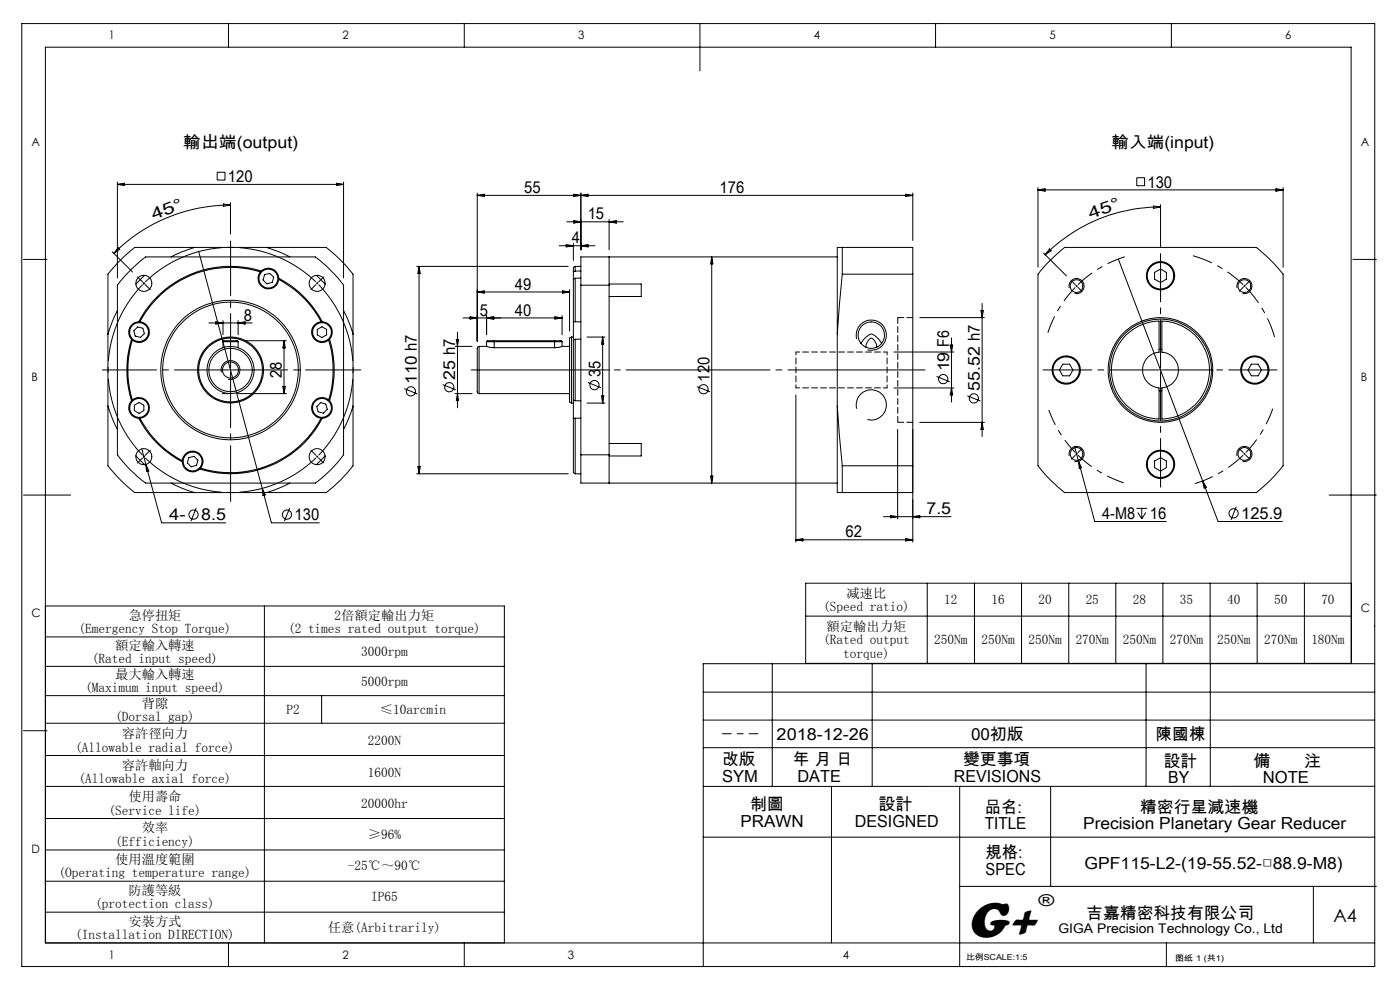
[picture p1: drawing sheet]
<svg xmlns="http://www.w3.org/2000/svg" width="297mm" height="210mm" viewBox="0 0 297 210" stroke-linecap="round" stroke-linejoin="round" font-family="sans-serif">
<g fill="none" stroke="#000" stroke-width=".21">
<path d="M4.6 5h287v200h-287zM48.5 5v5M98.5 5v5M148.5 5v10M198.5 5v5M248.5 5v5M24.9 38.6v20.4M24.9 39.1h48M24.9 39.1l1.5-.2v.5zM46.1 36.5h1.6v1.7h-1.6zM71.4 38.9l1.5 .2-1.5 .3zM72.9 38.6v20.4"/>
<path d="M220.2 39.8v16.9M241.2 37.7h1.6v1.7h-1.6zM272.2 39.8v16.9M5 55h5M23.8 53.4l4.3 4.3M25 52.5l.4 .4-1.2 .9zM27.7 57.3l3.2-2.8h36a30.2 30.2 0 0 1 6 6v36a27.9 27.9 0 0 1-6 6h-36a27.9 27.9 0 0 1-6-6v-36zM30.4 60l.3 .2M30.7 60l-.3 .2M30.7 58.4l-1.9 1.9M41.3 52.5l-2.7 .9-2.3 1.1M41.3 52.5h-12.7a36 36 0 0 0-5.7 5.7v12.7"/>
<path d="M41.3 52.5h15.3M42.2 53.4l13.4 50.2M47.4 43.3l1.5 .2-1.5 .3zM48.9 43.5a35 35 0 0 0-24.7 10.3M48.9 43v6.7M55.2 57.7a21.8 21.8 0 0 0-25.5 10.6M55.2 57.7a2.2 2.2 0 0 0 .9 3.4 2.2 2.2 0 0 0 3-1.8M55.4 57.5a22 22 0 0 0-26 10.8M55.4 57.5a2.2 2.2 0 0 1 2.4-.4 2.2 2.2 0 0 1 1.3 1.9M55.4 57.5l-.2 .2M56.1 58.3l1.1-.3 .9 .8-.4 1.1-1.1 .3-.8-.8zM56.6 52.5l2.6 .9 2.3 1.1"/>
<path d="M56.6 52.5h12.6a32.5 32.5 0 0 1 5.7 5.7v12.7M59.1 59.3a21.8 21.8 0 0 1 9 9M59.1 59a21.9 21.9 0 0 1 9.3 9.3M59.1 59v.3M67.1 58.4l1.9 1.9M88.4 56.5h32.1M88.9 56.5v44M88.9 56.5l.2 1.5h-.4zM101.2 40.9v31.5M101.2 41.4l1.5-.2v.5zM118.6 52.1h7.6M120.1 51.9l1.5 .2-1.5 .3z"/>
<path d="M120.2 47.1h12M121.6 51.6v3.6M121.6 57.7v1.6M121.7 41.2l1.5 .2-1.5 .3zM121.7 46.8l1.5 .3-1.5 .2zM122 59v9.3M122 59l-.4 .3v9M122 56.5v1M122 56.5l-.4 .2v1M122 56.5h1.2M122 59h1.2M122 57.5l-.4 .2"/>
<path d="M122 57.5h1.2M123.2 40.9v12.1M123.2 41.4l1.5-.2v.5zM123.2 52.1l1.5-.2v.5zM129.2 54.5v6M129.2 46.6v6.4M129.2 47.1l1.5-.3v.5zM151 54.5v48M151 54.5l.2 1.5h-.5zM177.6 54.5h-54.4v6M178.7 58.2l-1.1 12.7M178.7 52.5v5.7"/>
<path d="M178.7 52.5h14.9v5.7M178.7 52.5h-1.1v18.4M178.7 58.2h14.9M192.1 41.2l1.5 .2-1.5 .3zM193.6 40.9v10.1M193.6 41.4h-92.4M193.6 58.2v56.8M220.2 40.3h52M220.2 40.3l1.5-.3v.6zM221.4 53.7l4.8 4.8M222.6 52.8l.4 .4-1.3 .8zM222.8 55.2l3-2.7h40.7a36 36 0 0 1 5.7 5.7v40.6a32.5 32.5 0 0 1-5.7 5.7h-40.7a30.7 30.7 0 0 1-5.6-5.7v-40.6z"/>
<path d="M237.2 55l21.2 55.6h13.7M244.7 43.7l1.5 .2-1.5 .3zM244.9 57.8l1.3-.7 1.2 .7v1.4l-1.2 .7-1.3-.7zM246.2 43.9a34.4 34.4 0 0 0-24.5 10.1M246.2 43.4v8.9M270.7 40l1.5 .3-1.5 .3zM287 55h5M22.9 70.9v15.2M24.9 65.9l-1.1 2.2-.9 2.8M27.9 72a22.1 22.1 0 0 0 0 13M27.9 72l.2 .1M28.1 72.1a21.6 21.6 0 0 0 0 12.7"/>
<path d="M29.2 69.3l1.1 .3 .3 1.2-.8 .8-1.1-.3-.3-1.1zM29.4 68.3a2.21 2.21 0 0 0-1.9 1.3 2.21 2.21 0 0 0 .4 2.4M29.4 68.3h.3M29.7 68.3a2.2 2.2 0 0 1 1.8 3 2.2 2.2 0 0 1-3.4 .8M44.3 68.5h9.2M45.8 68.3l1.5 .2-1.5 .2zM47 79a2 2 0 0 1 1.7-2.5 2 2 0 0 1 2.2 2.2 2 2 0 0 1-2.5 1.7M47.3 72.5l.2-.2h2.8l.2 .2M47.3 72.5h3.2M47.3 68v3M47.3 72.5v1.3M50.5 68v3"/>
<path d="M50.5 72.5v1.3M50.5 68.5l1.5-.2v.4zM51.8 72.3h9M60.3 72.3v11.2M60.3 72.3l.2 1.5h-.5zM67.3 69.9l1-.6 1 .6v1.1l-1 .6-1-.6zM68.1 68.3a2.2 2.2 0 0 0-1.8 3 2.2 2.2 0 0 0 3.4 .8M68.1 68.3h.3M68.4 68.3a2.21 2.21 0 0 1 1.9 1.3 2.21 2.21 0 0 1-.4 2.4M69.7 72.1a21.6 21.6 0 0 1 0 12.7M69.9 72a22.1 22.1 0 0 1 0 13M69.9 72l-.2 .1"/>
<path d="M72.9 65.9l1 2.2 1 2.8M74.9 70.9v15.2M96.6 73.5h3.6M96.8 72h.5l-.3 1.5zM97 70.5v16M98.2 67.4h21M99.7 67.2l1.5 .2-1.5 .3zM101.2 61.9l1.5-.2v.5zM101.2 61.9h19.6M101.6 73.5l-.4 .3v9.4l.4 .3M101.6 73.5v10M101.6 73.5h1.6"/>
<path d="M103.2 67.4l1.5-.2v.5zM103.2 66.9v4.1M103.2 73.5l1.6 .3M103.2 72.5h1.6M103.2 72.5v1M104.8 72.3h-1.4l-.2 .2M104.8 72.3v.2M104.8 72.3h12.9M104.8 73.8h12.9M104.8 72.5v1.3M104.8 72.5h12.9M117.7 72.3h1.3l.2 .2"/>
<path d="M117.7 72.3v.2M117.7 72.5h1.5M117.7 72.5v1.3M117.7 67.2l1.5 .2-1.5 .3zM119.2 73.5l-1.5 .3M119.2 66.9v4.1M119.2 72.5v1M119.2 73.5h1.6M119.3 61.7l1.5 .2-1.5 .3zM120.8 61.4v8.8M121.2 71.5v14M121.2 71.5l-.4 .2v13.6l.4 .2"/>
<path d="M121.2 71.5h.4M121.6 72.1v12.7M121.6 68.3v3.8M121.6 68.3h1.6M122 72v13M122 72h1.2M122 72l-.4 .1M123.2 60.5v36M123.2 60.5h6M124.5 71.5h3.8M127.8 71.5v14M127.8 71.5l.3 1.5h-.5z"/>
<path d="M129.2 60.2h6.8v2.7h-6.8M129.2 60.5v36M177.6 70.9v15.2M181.8 71.9a3.2 3.2 0 0 1 2.8-4 3.2 3.2 0 0 1 3.4 3.5 3.2 3.2 0 0 1-4 2.8M182.6 72.8l1.1-1.3a1.45 1.45 0 0 1 1.2-.6h.2a4.3 4.3 0 0 1 1.9 1.9M183.7 73.7a1.7 1.7 0 0 1 1.3-2l.2 .3a2.24 2.24 0 0 1 .8 1.7M189.7 74.7h12.7M195.1 67.4h13.7M198.7 79.9l2.8 1.1M201.6 73.2h.5l-.2 1.5zM201.9 71.7v13.6M208.1 65.9h.5l-.2 1.5z"/>
<path d="M208.4 64.4v28.2M225.5 77.2h1.4l.7 1.3-.7 1.2h-1.4l-.7-1.2zM226.8 61.1a1.6 1.6 0 0 1 1.4-2 1.6 1.6 0 0 1 1.8 1.7 1.6 1.6 0 0 1-2 1.4M228.2 60.5l.3 .3M228.5 60.5l-.3 .3M238.9 71.1a10.3 10.3 0 0 1 7-3v6.6a3.8 3.8 0 0 0-3.5 3.8 3.8 3.8 0 0 0 3.5 3.8v6.6a10.4 10.4 0 0 1-9.4-6.6 10.4 10.4 0 0 1 2.4-11.2zM245.9 74.1h.6M246.5 68.1a10.4 10.4 0 0 1 10.1 10.4 10.4 10.4 0 0 1-10.1 10.4v-6.6a3.8 3.8 0 0 0 3.5-3.8 3.8 3.8 0 0 0-3.5-3.8zM262.4 61.1a1.6 1.6 0 0 1 1.4-2 1.6 1.6 0 0 1 1.8 1.7 1.6 1.6 0 0 1-2 1.4M265.5 77.2h1.4l.7 1.3-.7 1.2h-1.4l-.7-1.2zM22.9 86.1l.9 2.7 1.1 2.3M22.9 86.1v12.7a32.5 32.5 0 0 0 5.7 5.7h12.7"/>
<path d="M27.9 85a2.2 2.2 0 0 0-.4 2.4 2.2 2.2 0 0 0 1.9 1.3M28.1 84.8a2.2 2.2 0 0 1 3.4 .9 2.2 2.2 0 0 1-1.8 3M28.1 84.8l-.2 .2M28.5 86l1-.6 1 .6v1.1l-1 .6-1-.6zM28.8 96.7l1.9 1.9M29.4 88.7a21.9 21.9 0 0 0 9.3 9.3M29.4 88.7h.3M29.7 88.7a21.8 21.8 0 0 0 9 9M30.1 95.2l.8 3.3M30.9 98.5l3.4 12.4h13.6M30.9 98.5l.7 1.4-.5 .1zM38.7 97.7a2.2 2.2 0 0 1 3-1.8 2.2 2.2 0 0 1 .8 3.4"/>
<path d="M38.7 98a2.2 2.2 0 0 0 1.3 1.9 2.2 2.2 0 0 0 2.4-.4M38.7 97.7v.3M40 97.1l1.2-.3 .8 .8-.3 1.1-1.1 .3-.8-.8zM42.5 99.3l-.1 .2M47.2 83.5h1.7M50.4 83.5h10.4M60 82h.5l-.2 1.5zM68 85.4l1.1 .3 .3 1.1-.8 .9-1.1-.4-.3-1.1zM68.1 88.7a21.8 21.8 0 0 1-25.6 10.6M68.1 88.7h.3M68.4 88.7a22 22 0 0 1-26 10.8M69 96.7l-1.9 1.9"/>
<path d="M69.7 84.8a2.2 2.2 0 0 0-3.4 .9 2.2 2.2 0 0 0 1.8 3M69.7 84.8l.2 .2M69.9 85a2.2 2.2 0 0 1 .4 2.4 2.2 2.2 0 0 1-1.9 1.3M74.9 86.1l-1 2.7-1 2.3M74.9 86.1v12.7a29.5 29.5 0 0 1-5.7 5.7h-12.6M85.8 82.4l2.7 1.2M88.7 99h.4l-.2 1.5zM93.9 81.6l2.8 1.1M96.6 83.5h3.6M97 83.5l.3 1.5h-.5zM101.6 83.5h19.2M121.2 85.5h.4"/>
<path d="M121.6 84.8v3.9M121.6 88.7v11.6l.4 .2M121.6 84.8l.4 .2M121.6 88.7h1.6M122 88.7v11.8M122 85h1.2M123.2 96.5v6h54.4M123.2 96.5h6M124.5 85.5h3.8M124.7 81.1l2.8 1.2M127.6 84h.5l-.3 1.5zM129.2 94.1h6.8v2.6h-6.8"/>
<path d="M129.2 96.5v6M147.8 82l2.8 1.1M168.8 83.8v31.2M177.6 86.1l1.1 12.7M177.6 86.1v18.4h1.1M178.7 98.8h14.9v5.7h-14.9M178.7 98.8v5.7M181.8 86.7a3.2 3.2 0 0 1 2.8-4 3.2 3.2 0 0 1 3.4 3.5 3.2 3.2 0 0 1-4 2.8M189.7 82.3h12.7M190.4 91.1v19M195.1 89.6h13.7M201.9 82.3l.2 1.5h-.5z"/>
<path d="M205.2 84l2.8 1.1M208.4 89.6l.2 1.5h-.5zM226.8 96.7a1.6 1.6 0 0 1 1.4-2 1.6 1.6 0 0 1 1.8 1.7 1.6 1.6 0 0 1-2 1.5M228 94.7l.8 3.2M228.8 97.9l3.4 12.7h15.2M228.8 97.9l.6 1.3-.4 .2zM244.9 97.8l1.3-.7 1.2 .7v1.4l-1.2 .7-1.3-.7zM245.9 82.9h.6M262.4 96.7a1.6 1.6 0 0 1 1.4-2 1.6 1.6 0 0 1 1.8 1.7 1.6 1.6 0 0 1-2 1.5M5 105h10M36.3 102.5l2.3 1 2.7 1M41.3 104.5h15.3"/>
<path d="M41.6 107.8l-1.1 2.8M55.6 103.6l2 7.3h10.1M55.6 103.6l.7 1.4-.5 .1zM61.5 107.8l-1.2 2.8M61.5 102.5l-2.3 1-2.6 1M88.4 100.5h32.1M122 100.5h1.2M150.7 101h.5l-.2 1.5zM168.8 114.5h24.8M168.8 114.5l1.5-.2v.5zM187.4 109.6h14.4M188.9 109.4l1.5 .2-1.5 .2z"/>
<path d="M192.1 114.3l1.5 .2-1.5 .3zM193.6 109.6l1.5-.2v.4zM241.1 107.8h2.2M241.4 108.7l.8 1.4M242.2 107.8v2.3M243.1 108.7l-.9 1.4M255.1 102l.8 1.4-.5 .1zM262.3 107.5l-1.1 2.8M282 105h10M9.6 135.1h97.4M9.6 128.5h97.4v71.5M56.1 128.5v71.5"/>
<path d="M170.9 123.7h115.8v17h-115.8zM170.9 130.7h115.8M196.7 123.7v17M206.7 123.7v17M216.7 123.7v17M226.7 123.7v17M236.7 123.7v17M246.7 123.7v17M256.7 123.7v17M266.7 123.7v17M276.7 123.7v17M5 155h5"/>
<path d="M9.6 141.3h97.4M9.6 147.6h97.4M9.6 153.4h97.4M68.2 147.6v5.8M149.2 152.7h142.4M149.2 146.8h142.4M149.2 158.6h142.4M163.8 140.8v26M185 140.8v26M243.1 140.8v26M256.8 140.8v26M286.6 140.8v-130.8h-277v190h282"/>
<path d="M291.6 140.8h-142.4v64.2M9.6 160.3h97.4M9.6 166.8h97.4M9.6 173.6h97.4M149.2 177.6h142.4M176.4 166.8v33.2M203.6 166.8v38.2M222.9 166.8v21.2M291.6 166.8h-142.4M9.6 180.3h97.4M9.6 186.9h97.4M9.6 193.5h97.4"/>
<path d="M203.6 188h88.4M278.6 188v12M48.5 200v5M98.5 200v5M247.4 200v5"/>
<circle cx="56.9" cy="59.1" r="2"/>
<circle cx="246.2" cy="58.5" r="2.79"/>
<circle cx="246.2" cy="58.5" r="3"/>
<circle cx="29.5" cy="70.4" r="2"/>
<circle cx="30.5" cy="60.1" r="1.7"/>
<circle cx="48.9" cy="78.5" r="1.7"/>
<circle cx="48.9" cy="78.5" r="14.4"/>
<circle cx="48.9" cy="78.5" r="5"/>
<circle cx="48.9" cy="78.5" r="6.8"/>
<circle cx="48.9" cy="78.5" r="4.6"/>
<circle cx="48.9" cy="78.5" r="14.8"/>
<circle cx="48.9" cy="78.5" r="7"/>
<circle cx="67.3" cy="60.1" r="1.7"/>
<circle cx="68.3" cy="70.4" r="2"/>
<circle cx="184.8" cy="71.1" r="2.79"/>
<circle cx="226.2" cy="78.5" r="2.79"/>
<circle cx="226.2" cy="78.5" r="3"/>
<circle cx="228.4" cy="60.7" r="1.35"/>
<circle cx="246.2" cy="78.5" r="11.1"/>
<circle cx="246.2" cy="78.5" r="10.8"/>
<circle cx="264" cy="60.7" r="1.36"/>
<circle cx="266.2" cy="78.5" r="2.81"/>
<circle cx="266.2" cy="78.5" r="3"/>
<circle cx="29.5" cy="86.5" r="2"/>
<circle cx="30.5" cy="96.9" r="1.69"/>
<circle cx="40.9" cy="97.9" r="2"/>
<circle cx="67.3" cy="96.9" r="1.69"/>
<circle cx="68.3" cy="86.5" r="2.01"/>
<circle cx="87.2" cy="83" r=".97"/>
<circle cx="95.3" cy="82.1" r=".98"/>
<circle cx="126.1" cy="81.7" r=".98"/>
<circle cx="149.3" cy="82.6" r=".98"/>
<circle cx="200.1" cy="80.4" r=".99"/>
<circle cx="206.6" cy="84.5" r=".98"/>
<circle cx="228.4" cy="96.3" r="1.34"/>
<circle cx="246.2" cy="98.5" r="2.8"/>
<circle cx="246.2" cy="98.5" r="3"/>
<circle cx="264" cy="96.3" r="1.35"/>
<circle cx="41.1" cy="109.2" r=".98"/>
<circle cx="60.9" cy="109.2" r=".97"/>
<circle cx="261.7" cy="108.9" r=".98"/>
</g>
<path d="M228.1 61a25.2 25.2 0 0 0-5.8 9.6M228.7 96.6a25.2 25.2 0 0 0 9.7 5.8" fill="none" stroke="#000" stroke-width=".21" stroke-dasharray="30.5 1.3 1.3 1.3" stroke-dashoffset="26.7" stroke-linecap="butt"/>
<path d="M228.7 60.4a25.2 25.2 0 0 1 9.9-5.9" fill="none" stroke="#000" stroke-width=".21" stroke-dasharray="30.5 1.3 1.3 1.3" stroke-dashoffset="26.5" stroke-linecap="butt"/>
<path d="M67.3 60.1l-.1-.2M67.3 60.1l.1 .1M264 60.7l-.1-.2M264 60.7l.2 .1M30.5 96.9l.2 .1M30.5 96.9l-.1-.2M67.3 96.9l.1-.2M67.3 96.9l-.1 .1M228.4 96.3l.1 .1M228.4 96.3l-.1-.2M264 96.3l.2-.2M264 96.3l-.1 .1" fill="none" stroke="#000" stroke-width=".21" stroke-dasharray="30.5 1.3 1.3 1.3" stroke-linecap="butt"/>
<path d="M263.7 60.4a25.2 25.2 0 0 0-10.6-6.2M264.3 61a25.2 25.2 0 0 1 6.1 10.5" fill="none" stroke="#000" stroke-width=".21" stroke-dasharray="30.5 1.3 1.3 1.3" stroke-dashoffset="26.2" stroke-linecap="butt"/>
<path d="M264.3 96a25.2 25.2 0 0 0 5.7-9.3" fill="none" stroke="#000" stroke-width=".21" stroke-dasharray="30.5 1.3 1.3 1.3" stroke-dashoffset="26.9" stroke-linecap="butt"/>
<path d="M263.7 96.6a25.2 25.2 0 0 1-10.2 6" fill="none" stroke="#000" stroke-width=".21" stroke-dasharray="30.5 1.3 1.3 1.3" stroke-dashoffset="26.4" stroke-linecap="butt"/>
<path d="M228.1 96a25.2 25.2 0 0 1-5.6-9" fill="none" stroke="#000" stroke-width=".21" stroke-dasharray="30.5 1.3 1.3 1.3" stroke-dashoffset="27" stroke-linecap="butt"/>
<path d="M67 59.8a26 26 0 0 0-36.2 0M30.3 60.4a26 26 0 0 0 0 36.2M30.8 97.1a26 26 0 0 0 36.2 0M67.6 96.6a26 26 0 0 0 0-36.2" fill="none" stroke="#000" stroke-width=".21" stroke-dasharray="30.5 1.3 1.3 1.3" stroke-dashoffset="12.4" stroke-linecap="butt"/>
<path d="M100 78.5h96.2" fill="none" stroke="#000" stroke-width=".21" stroke-dasharray="30.5 1.3 1.3 1.3" stroke-dashoffset="1.4"/>
<path d="M153.3 155.6h7.5" fill="none" stroke="#000" stroke-width=".21" stroke-dasharray="30.5 1.3 1.3 1.3" stroke-dashoffset="28.6"/>
<path d="M190.5 67.4v22.2M193.7 67.4h-3.2M190.5 89.6h3.2" fill="none" stroke="#000" stroke-width=".21" stroke-dasharray="1.3 .6"/>
<path d="M168.9 82.3v-7.6M188.2 82.3v-7.6" fill="none" stroke="#000" stroke-width=".21" stroke-dasharray="1.3 .6" stroke-dashoffset=".6"/>
<path d="M188.2 74.7h-19.3M168.9 82.3h19.3" fill="none" stroke="#000" stroke-width=".21" stroke-dasharray="1.3 .6" stroke-dashoffset=".5"/>
<g fill="none" stroke="#000" stroke-width=".21" stroke-dasharray="30.5 1.3 1.3 1.3">
<path d="M30.3 59.8l-1.1-1.1M67.6 59.8l1-1.1M30.8 60.4l1.1 1M48.9 78.5v-.2M48.9 78.5h-.2M48.9 78.5v.2M48.9 78.5h.2M67 60.4l-1 1M67.3 60.1l.1-.2M67.3 60.1l-.1 .1M228.1 60.4l-.8-.8M228.7 61l.8 .8"/>
<path d="M246.2 78.5v-.2M246.2 78.5h-.2M246.2 78.5v.2M246.2 78.5h.2M263.7 61l-.8 .8M264 60.7l.2-.2M264 60.7l-.1 .1M264.3 60.4l.8-.8M30.3 97.1l-1.1 1.1M30.5 96.9l-.1 .1M30.5 96.9l.2-.2M30.8 96.6l1.1-1.1"/>
<path d="M67 96.6l-1-1.1M67.3 96.9l.1 .1M67.3 96.9l-.1-.2M67.6 97.1l1 1.1M228.1 96.6l-.8 .8M228.4 96.3l-.1 .1M228.4 96.3l.1-.2M228.7 96l.8-.8M263.7 96l-.8-.8M264 96.3l.2 .1M264 96.3l-.1-.2M264.3 96.6l.8 .8"/>
</g>
<path d="M246.2 78.1v-24.3M246.2 78.9v24.4M246.6 78.5h24.3" fill="none" stroke="#000" stroke-width=".21" stroke-dasharray="30.5 1.3 1.3 1.3" stroke-dashoffset="20.2"/>
<path d="M245.8 78.5h-24.5" fill="none" stroke="#000" stroke-width=".21" stroke-dasharray="30.5 1.3 1.3 1.3" stroke-dashoffset="20.1"/>
<path d="M48.9 78.1v-27" fill="none" stroke="#000" stroke-width=".21" stroke-dasharray="30.5 1.3 1.3 1.3" stroke-dashoffset="18.9"/>
<path d="M48.5 78.5h-26.8" fill="none" stroke="#000" stroke-width=".21" stroke-dasharray="30.5 1.3 1.3 1.3" stroke-dashoffset="19"/>
<path d="M48.9 78.9v27.5" fill="none" stroke="#000" stroke-width=".21" stroke-dasharray="30.5 1.3 1.3 1.3" stroke-dashoffset="18.6"/>
<path d="M49.3 78.5h27.2" fill="none" stroke="#000" stroke-width=".21" stroke-dasharray="30.5 1.3 1.3 1.3" stroke-dashoffset="18.8"/>
<text font-size="11" x="205.1" y="198.7">G+</text>
<text font-size="3.9" x="282.9" y="195.5">A4</text>
<g font-size="3.5">
<text x="38.9" y="31.4">輸出端(output)</text>
<text x="235.8" y="31.4">輸入端(input)</text>
<text x="48.4" y="38.6">120</text>
<text x="111.2" y="40.9">55</text>
<text x="152.7" y="40.9">176</text>
<text x="243.4" y="39.8">130</text>
<text x="32.6" y="46.8" transform="rotate(-22 32.6 46.8)">4 5 °</text>
<text x="124.7" y="46.6">15</text>
<text x="231.3" y="46.5" transform="rotate(-19 231.3 46.5)">4 5 °</text>
<text x="121.3" y="51.6">4</text>
<text x="109.2" y="61.4">49</text>
<text x="51.7" y="68">8</text>
<text x="101.8" y="66.9">5</text>
<text x="109.2" y="66.9">40</text>
<text x="201.4" y="73.5" transform="rotate(-90 201.4 73.5)">F6</text>
<text x="59.8" y="80.2" transform="rotate(-90 59.8 80.2)">28</text>
<text x="88.4" y="81.4" transform="rotate(-90 88.4 81.4)">110 h7</text>
<text x="96.6" y="80.5" transform="rotate(-90 96.6 80.5)">25 h7</text>
<text x="127.4" y="80.1" transform="rotate(-90 127.4 80.1)">35</text>
<text x="150.5" y="80.9" transform="rotate(-90 150.5 80.9)">120</text>
<text x="201.4" y="78.8" transform="rotate(-90 201.4 78.8)">19</text>
<text x="207.9" y="82.9" transform="rotate(-90 207.9 82.9)">55.52 h7</text>
<text x="35.9" y="110.4">4-</text>
<text x="42.7" y="110.4">8.5</text>
<text x="62.5" y="110.4">130</text>
<text x="179.4" y="114">62</text>
<text x="196.5" y="109.1">7.5</text>
<text x="233.8" y="110.1">4-M8</text>
<text x="244" y="110.1">16</text>
<text x="263.3" y="110.1">125.9</text>
<text x="164.8" y="157">2018-12-26</text>
<text x="206" y="157">00初版</text>
<text x="245.2" y="157">陳國棟</text>
<text x="153.2" y="162.3">改版</text>
<text x="153.2" y="165.8">SYM</text>
<text x="168.2" y="162.3">年 月 日</text>
<text x="169.2" y="165.8">DATE</text>
<text x="202.4" y="165.8">REVISIONS</text>
<text x="204.3" y="162.3">變更事項</text>
<text x="246.9" y="162.6">設計</text>
<text x="247.9" y="166.1">BY</text>
<text x="265.9" y="162.6">備</text>
<text x="267.9" y="166.1">NOTE</text>
<text x="276.6" y="162.6">注</text>
<text x="159.1" y="171.9">制圖</text>
<text x="186.4" y="171.9">設計</text>
<text x="208.9" y="172.4">品名:</text>
<text x="241.8" y="172.4">精密行星減速機</text>
<text x="157.1" y="175.4">PRAWN</text>
<text x="181.3" y="175.4">DESIGNED</text>
<text x="208.9" y="175.9">TITLE</text>
<text x="229.8" y="175.9">Precision Planetary Gear Reducer</text>
<text x="209.1" y="182.1">規格:</text>
<text x="209.1" y="185.6">SPEC</text>
<text x="230.1" y="184.3">GPF115-L2-(19-55.52-□88.9-M8)</text>
<text x="220.3" y="192.2">®</text>
<text x="230.5" y="194.8">吉嘉精密科技有限公司</text>
</g>
<g font-size="2.8">
<text x="27.2" y="131.4">急停扭矩</text>
<text x="71" y="131.4">2倍額定輸出力矩</text>
<text x="174.7" y="129.6">(Speed ratio)</text>
<text x="179.6" y="126.8">减速比</text>
<text x="200.3" y="128.2">12</text>
<text x="210.3" y="128.2">16</text>
<text x="220.3" y="128.2">20</text>
<text x="230.3" y="128.2">25</text>
<text x="240.3" y="128.2">28</text>
<text x="250.3" y="128.2">35</text>
<text x="260.3" y="128.2">40</text>
<text x="270.3" y="128.2">50</text>
<text x="280.3" y="128.2">70</text>
<text x="16.7" y="134.2">(Emergency Stop Torque)</text>
<text x="24.4" y="137.8">額定輸入轉速</text>
<text x="61.1" y="134.2">(2 times rated output torque)</text>
<text x="174.7" y="136.7">(Rated output</text>
<text x="175.4" y="133.9">額定輸出力矩</text>
<text x="198.2" y="136.7">250Nm</text>
<text x="208.2" y="136.7">250Nm</text>
<text x="218.2" y="136.7">250Nm</text>
<text x="228.2" y="136.7">270Nm</text>
<text x="238.2" y="136.7">250Nm</text>
<text x="248.2" y="136.7">270Nm</text>
<text x="258.2" y="136.7">250Nm</text>
<text x="268.2" y="136.7">270Nm</text>
<text x="278.2" y="136.7">180Nm</text>
<text x="19.5" y="140.6">(Rated input speed)</text>
<text x="76.6" y="139.2">3000rpm</text>
<text x="178.9" y="139.5">torque)</text>
<text x="18.1" y="146.9">(Maximum input speed)</text>
<text x="24.4" y="144">最大輸入轉速</text>
<text x="76.6" y="145.5">5000rpm</text>
<text x="24.4" y="152.9">(Dorsal gap)</text>
<text x="30.1" y="150.1">背隙</text>
<text x="60.8" y="151.5">P2</text>
<text x="80.6" y="151.5">≤10arcmin</text>
<text x="16" y="159.4">(Allowable radial force)</text>
<text x="25.8" y="156.6">容許徑向力</text>
<text x="78" y="158">2200N</text>
<text x="16.7" y="166.1">(Allowable axial force)</text>
<text x="25.8" y="163.3">容許軸向力</text>
<text x="78" y="164.7">1600N</text>
<text x="23" y="172.8">(Service life)</text>
<text x="27.2" y="170">使用壽命</text>
<text x="76.6" y="171.4">20000hr</text>
<text x="24.4" y="179.4">(Efficiency)</text>
<text x="30.1" y="176.6">效率</text>
<text x="78" y="178">≥96%</text>
<text x="24.4" y="183.2">使用溫度範圍</text>
<text x="73.8" y="184.6">-25℃～90℃</text>
<text x="12.4" y="186">(Operating temperature range)</text>
<text x="27.2" y="189.8">防護等級</text>
<text x="78.7" y="191.2">IP65</text>
<text x="20.2" y="192.6">(protection class)</text>
<text x="27.2" y="196.3">安裝方式</text>
<text x="69.6" y="197.7">任意(Arbitrarily)</text>
<text x="224.5" y="197.8">GIGA Precision Technology Co., Ltd</text>
<text x="16" y="199.2">(Installation DIRECTION)</text>
</g>
<g font-size="2.5">
<text x="23.1" y="8.4">1</text>
<text x="72.7" y="8.4">2</text>
<text x="122.7" y="8.4">3</text>
<text x="172.7" y="8.4">4</text>
<text x="222.7" y="8.4">5</text>
<text x="272.7" y="8.4">6</text>
<text x="6.7" y="30.9">A</text>
<text x="288.7" y="30.9">A</text>
<text x="6.7" y="80.9">B</text>
<text x="288.7" y="80.9">B</text>
<text x="6.7" y="130.9">C</text>
<text x="288.7" y="129.9">C</text>
<text x="6.7" y="180.9">D</text>
<text x="23.1" y="203.4">1</text>
<text x="72.7" y="203.4">2</text>
<text x="120.5" y="203.4">3</text>
<text x="178.8" y="203.4">4</text>
</g>
<g font-size="1.7">
<text x="204.9" y="203.7">比例SCALE:1:5</text>
<text x="249.3" y="203.8">图纸 1 (共1)</text>
</g>
</svg>
